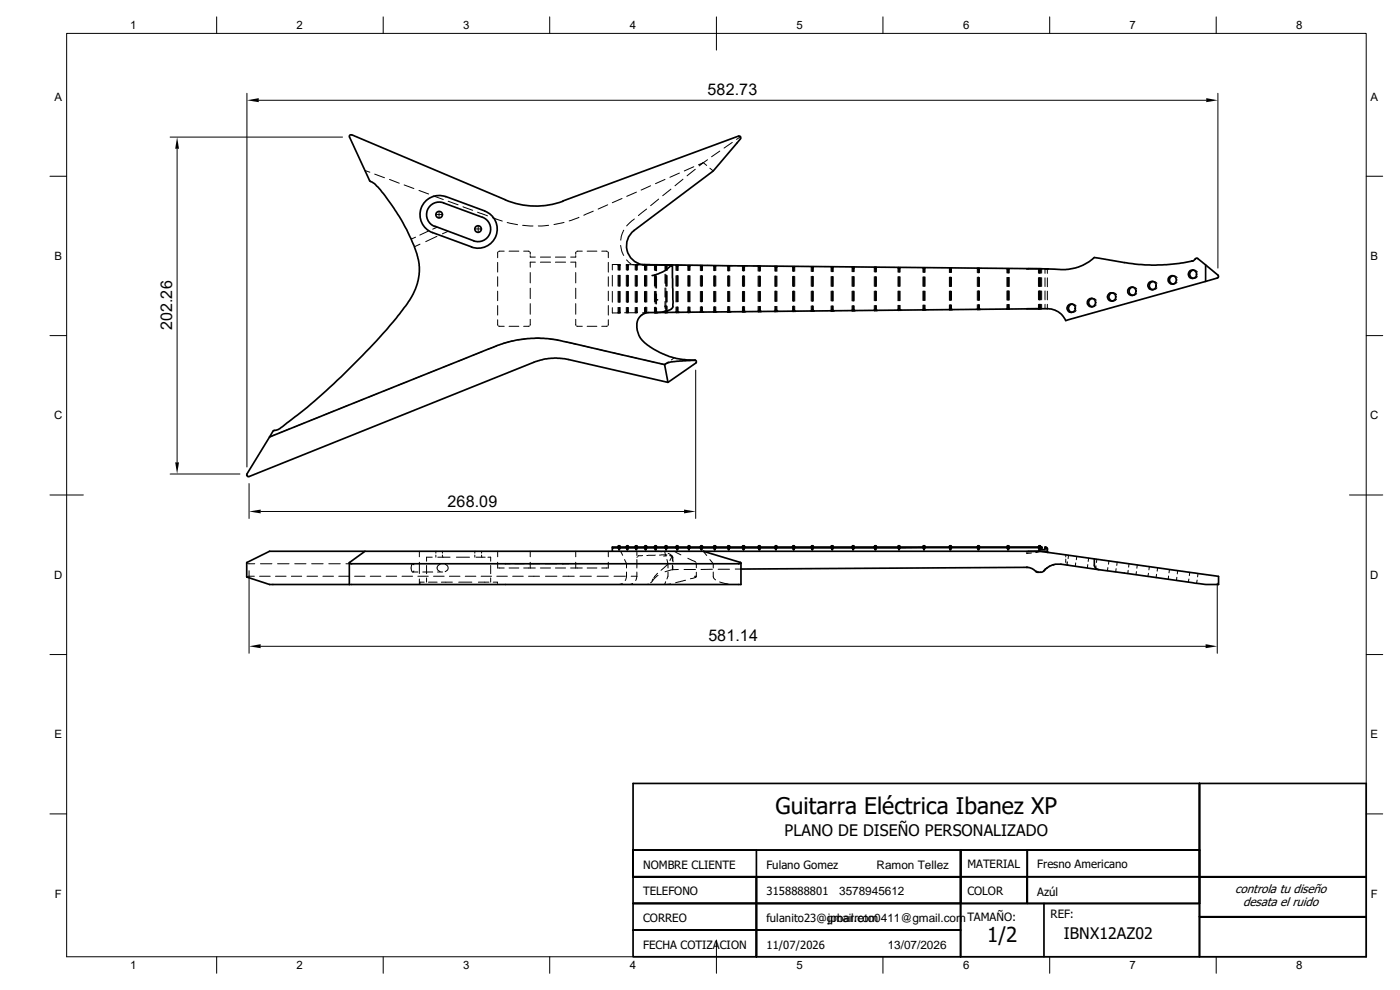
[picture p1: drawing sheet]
<svg xmlns="http://www.w3.org/2000/svg" width="420mm" height="297mm" viewBox="0 0 420 297" stroke-linecap="round" stroke-linejoin="round" font-family="sans-serif">
<g fill="none" stroke="#000" stroke-width=".51">
<path d="M190 255.1h170v-20v28M227 255.1v16v-8M288.3 255.1h-98.3v8v-28h220v52h-50v-16M288.3 255.1h71.7h-51.7v8h-20M288.3 255.1v8M190 271.1h37h-37M190 279.1h37h-37M227 263.1h-37h37M227 263.1h61.3h-98.3v24h37v-8v8h133v-12M227 271.1h61.3h-61.3M227 279.1h61.3h-61.3M227 279.1v-8v8"/>
<path d="M288.3 263.1v-8v15.9M288.3 271.1v-8v16M288.3 271.1h20v-8v8M288.3 271.1v16M288.3 271.1h71.7M308.3 263.1h51.7M313.3 271.1v16M360 271.1v-8v12M360 263.1h50h-50M360 275.1h50h-50M360 263.1v-8v15.9"/>
</g>
<!-- layer: BORDER -->
<g fill="none" stroke="#000" stroke-width=".3">
<path d="M20 10h390v277.1h-390zM65 5.1v4.9M115 5.1v4.9M165 5.1v4.9M215 5.1v9.9M265 5.1v4.9M315 5.1v4.9M365 5.1v4.9M15 52.9h5M410 52.9h5M15 100.7h5M410 100.7h5"/>
<path d="M15 148.5h10M405 148.5h10M15 196.4h5M410 196.4h5M15 244.2h5M410 244.2h5M65 287.1v4.9M115 287.1v4.9M165 287.1v4.9M215 282.1v9.9M265 287.1v4.9M315 287.1v4.9"/>
<path d="M365 287.1v4.9"/>
</g>
<!-- layer: Hidden -->
<g fill="none" stroke="#000" stroke-width=".3">
<path d="M109.5 51.2l1.5 .5M112.5 52.2l2.9 1.1M116.9 53.8l2.9 1.2M121.3 55.5l2.9 1.1M125.7 57.1l3 1.1M130.1 58.8l2.9 1.1M186.7 59.5l-2.9 1.3M191 57.6l-2.9 1.3M195.3 55.7l-2.9 1.3M197.7 59.7l-2.4 2M199.6 53.8l-2.9 1.3M201.4 56.8l-2.5 1.9"/>
<path d="M203.9 51.9l-2.9 1.3M205 53.8l-2.4 1.9M208.2 50l-2.8 1.3M208.7 50.8l-2.5 2M209.6 49.5l1.5-.7-1.2 1M212.3 47.9l-1.2 .9 1 .8M213 50.5l1.1 .8M216 45.3l-2.4 1.7M219.8 42.7l-2.5 1.7M222.2 41l-1.2 .8M124.7 71.2l-1.3 .5M126 73.3l-1.6 .7"/>
<path d="M128.6 69.3l-2.6 1.2M131.1 70.9l-3.3 1.6M131.2 68.2l-1.3 .6M134.5 60.4l3 1.1M134.5 69.4l-1.7 .8M138.9 62l3 1.1M143.3 63.7l3 1.1M147.8 65.3l2.9 1M149.4 78.7v2.9M149.4 75.6v1.7M151.3 75.4h-1.7M152.2 66.8l3.1 .6"/>
<path d="M152.8 75.4h2.9M156.8 67.6l3.2 .2M157.2 75.4h1.7M159.1 75.6v.7M159.1 76.7v.4h1.6M160.7 78.7h-1.6v1.5M162.2 77.1h3M162.2 78.7h3M164.7 67.6l-3.2 .2M166.7 77.1h3M166.7 78.7h3M169.3 66.7l-3.1 .7"/>
<path d="M171.3 78.7h1.5v1.5M172.8 76.7v.4h-1.5M172.8 75.6v.7M173.7 65.2l-2.9 1.1M174.8 75.4h-1.8M176.2 75.4h2.9M178.1 63.4l-2.9 1.2M180.6 75.4h1.7M182.4 61.5l-2.9 1.2M182.5 75.6l.1 1.7M182.6 78.7v2.9M185.5 79.4v1.6"/>
<path d="M185.6 79.7h.4M185.7 79.4l-.2 .2M185.7 79.4v1.6M185.9 79.4v1.6M185.9 79.4l.2 .2M185.9 79.4h-2.1v1.6M186.1 79.4v1.6M186.2 73.6l.3 1.4 .7 1.6M187.2 69.1l-.8 1.9-.1 1.1M188 79.4h.2v1.6v-1.6M188 79.5v.1M188 79.4v1.6"/>
<path d="M188 78l1.5 1.3M188.1 79.7h.1M188.1 79.4h3.7M188.2 79.7h.1M188.3 79.7h.2M188.3 79.7h.1M188.3 79.4v1.6M188.6 79.6v1.4M189.8 79.4h.4M190.4 65.7l-2.3 2.1M190.6 79.6v.1M190.6 79.4v1.6"/>
<path d="M190.8 79.7h.3M190.9 79.4v1.6M190.9 79.4h.1M190.9 79.4h.2M190.9 79.4h.7M191 79.4v1.6M191.1 79.2l.2 .2M191.3 79.6v.1M191.3 79.4v1.6M191.3 79.4h.3M191.5 79.4h.1M191.6 79.4h.6"/>
<path d="M191.7 79.4h.7M192.3 79.4h.7M192.7 79.4h.5M193 79.5h.7v1.6v-1.6h-.3v1.6M193.3 79.5h3.1M193.4 79.6l.1 .1M193.5 79.8h.5M193.8 79.5l.1 1.6M194.1 62.7l-2.5 2M194.1 79.6v.1M194.1 79.5v1.6M196.4 79.5h.3v1.7"/>
<path d="M196.4 79.6l.1 .1M196.4 79.5v1.6M196.5 79.8h.5M196.7 79.5v1.6M197 79.6v.1M198 79.5l3.1 .1M199.6 79.6v.1M199.7 79.9h.4M200 79.6h.1M200 79.6v1.5M200 79.6h.2M200.2 79.6v.1"/>
<path d="M200.2 79.6h.1M200.2 79.6v1.5M202.6 79.6h3.1M202.9 79.7v.1M203 79.9h.5M203.1 79.6v1.5v-1.5h-.2v1.5M203.5 79.7v.1M206.4 79.7l.1 .1M206.6 79.9h.2M206.7 79.6v1.5v-1.5h-.3v1.5M206.8 79.9h.1M207.1 79.7v.1"/>
<path d="M207.3 79.6h3.1v1.6v-1.6h-.2v1.6M210.2 79.7v.2M210.3 79.9l.2 .1M210.6 80h.1M210.6 79.6v1.6M210.6 79.6h.2v1.6M210.7 79.9l-.1 .1M210.8 79.7v.2M212 79.6l3.1 .1M214.2 79.7v.2M214.3 80l.1 .1M214.4 79.7h-.2v1.5"/>
<path d="M214.4 79.7v1.5M214.6 79.7v1.5M214.6 79.7h.2v1.5M214.7 80l-.2 .1M214.8 79.8v.1M216.7 79.7h3.1M218.4 79.8v.1M218.4 79.7h.2M218.4 79.7v1.6M218.6 79.7v1.6M218.8 79.7v1.6M218.8 79.7h.2v1.6"/>
<path d="M219 79.8v.1M221.4 79.7h3.1M222.8 79.9v.1M222.8 79.7v1.6M223.1 79.7v1.6M223.2 79.7v1.6M223.5 79.9v.1M223.5 79.7v1.6M226 79.8h1.6M227.5 79.9l.1 .2M227.8 79.8v1.5v-1.5h-.3v1.5M228.2 79.9v.2"/>
<path d="M232.5 80l.1 .1M232.8 79.9v1.4v-1.4h-.3v1.4M232.9 79.9v1.4M233 79.9h.2v1.5M233.2 80v.1M237.9 80v.1M238.1 79.9h-.2v1.5M238.1 79.9v1.5M243.5 80h.2M243.5 79.9v1.6M243.7 79.9v1.6M243.8 79.9v1.6"/>
<path d="M243.9 80h.2M244.1 79.9v1.6M249.7 80v1.5M249.8 80v1.5M250.1 80v1.5M149.4 95.9v1.7M149.4 83v2.9M149.4 87.4v2.8M149.4 91.7v2.8M149.6 97.8l1.7 .1M152.8 97.9h2.9M158.9 97.8l-1.7 .1"/>
<path d="M159.1 95.8v1.8M159.1 81.8v3.1M159.1 86.5v3.1M159.1 91.1v3.2M172.8 95.8v1.8M172.8 81.8v3.1M172.8 86.5v3.1M172.8 91.1v3.2M173 97.8l1.8 .1M176.2 97.9h2.9M182.3 97.8l-1.7 .1M182.6 95.9l-.1 1.7"/>
<path d="M182.6 83v2.9M182.6 87.4v2.8M182.6 91.7v2.8M183.8 92.3v1.6h1.9M183.8 82.6v3.2M183.8 87.4v3.3M185.5 93.7v.1M185.5 82.6v3.2M185.5 87.4v3.3M185.5 92.3v1.6M185.6 93.6h.4M185.7 82.6v3.2"/>
<path d="M185.7 87.4v3.3M185.7 92.3v1.6M185.9 82.6v3.2M185.9 87.4v3.3M185.9 92.3v1.6M186.1 93.7v.1M186.1 92.3v1.6h-.2M186.1 82.6v3.2M186.1 87.4v3.3M188 82.6v3.2M188 87.4v3.3M188 92.3v1.5"/>
<path d="M188 93.6v.2M188.2 93.5l-.1 .1M188.2 82.6v3.2M188.2 87.4v3.3M188.2 92.3v1.5M188.2 93.5h.1M188.3 93.5h.1M188.3 93.5l.2 .1M188.3 82.6v3.2M188.3 87.4v3.3M188.3 92.3v1.5M188.6 93.6v.2"/>
<path d="M188.6 82.6v3.2M188.6 87.4v3.3M188.6 92.3v1.5M190.6 93.6v.2M190.6 82.7v3.1M190.6 87.4v3.3M190.6 92.3v1.5M190.8 93.5h.3M190.9 82.7v3.1M190.9 87.4v3.3M190.9 92.3v1.5M191 82.7v3.1"/>
<path d="M191 87.4v3.3M191 92.3v1.5M191.3 93.6v.2M191.3 92.3v1.5h-3.8M191.3 82.7v3.1M191.3 87.4v3.3M193.4 82.7v3.1M193.4 87.4v3.2M193.5 93.6l-.1 .1M193.5 93.5h.5M193.7 92.2v1.6h-.3v-1.5M193.7 82.7v3.1"/>
<path d="M193.7 87.4v3.2M193.9 82.7v3.1M193.9 87.4v3.2M193.9 92.2v1.6M194.1 93.6v.1M194.1 92.2v1.6h-.2M194.1 82.7v3.1M194.1 87.4v3.2M194.7 93.8h-1.9M196.4 82.7v3.1M196.4 87.4v3.2M196.4 92.2v1.6"/>
<path d="M196.5 93.6l-.1 .1M196.5 93.5h.5M196.7 82.7v3.7M196.7 87.4v3.8M196.7 92.2v1.6M196.8 81.1v-1.6h.2v1.8M196.8 82.7v3.1M196.8 87.4v3.2M196.8 92.2v1.6M197 93.6v.1M197 83v3.5M197 88.2v3"/>
<path d="M197 92.5v1.3M199.6 93.5v.1M199.6 80.9v-1.3h.2v1.5M199.6 82.3v2.7M199.6 86.4v2.7M199.6 90.5v2M199.6 93.1v.7M199.7 93.5h.4M199.8 82.3v3.5M199.8 86.4v7.4M200 82.7v3.1M200 87.4v3.2"/>
<path d="M200 92.2v1.6M200.2 93.5v.1M200.2 82.7v3.1M200.2 87.4v3.2M200.2 92.2v1.5M202.9 82.7v3.1M202.9 87.4v3.2M202.9 92.1v1.6M202.9 93.5v.1M203 93.4h.5M203.1 82.7v3.1M203.1 87.4v3.1"/>
<path d="M203.1 92.1v1.6M203.3 81.1v-1.5h.2v1.5M203.3 82.7v3.1M203.3 87.4v3.1M203.3 92.1v1.6M203.5 93.5v.1M203.5 82.7v3.1M203.5 87.4v3.1M203.5 92.1v1.6M206.4 82.7v3.1M206.4 87.4v3.1M206.4 92.1v1.6"/>
<path d="M206.5 93.5l-.1 .1M206.7 82.7v3.1M206.7 87.4v3.1M206.7 92.1v1.5M206.8 93.3l-.2 .1M206.8 93.3h.1M206.8 93.3l.1 .1M206.8 81.1l.1-1.5h.2v1.5M206.8 82.7v3.1M206.8 87.4v3.1M206.8 92.1v1.5M207.1 93.5v.1"/>
<path d="M207.1 82.7v3.1M207.1 87.4v3.1M207.1 92.1v1.5M210.2 82.7v3.1M210.2 87.4v3.1M210.2 92.1v1.5M210.2 93.5v.1M210.4 82.7v3.1M210.4 87.4v3.1M210.4 92.1v1.5M210.5 93.3h-.2M210.6 93.3h.1"/>
<path d="M210.6 82.7v3.1M210.6 87.4v3.1M210.6 92.1v1.5M210.8 93.4v.1M210.8 82.7v3.1M210.8 87.4v3.1M210.8 92.1v1.5M214.2 93.4v.1M214.2 82.8v3M214.2 87.4v3.1M214.2 92.1v1.5M214.3 93.3h.1"/>
<path d="M214.4 80.1h.1M214.4 93.3h.1M214.4 82.8v3M214.4 87.4v3.1M214.4 92.1v1.5M214.5 93.3h.2M214.6 82.8v3M214.6 87.4v3.1M214.6 92.1v1.5M214.8 93.4v.1M214.8 82.8v3M214.8 87.4v3.1"/>
<path d="M214.8 92.1v1.5M218.4 93.3v.2M218.4 82.8v3M218.4 87.4v3.1M218.4 92v1.6M218.5 80.1h.4M218.5 93.3h.4M218.6 82.8v3M218.6 87.4v3.1M218.6 92v1.6M218.8 82.8v3M218.8 87.4v3.1"/>
<path d="M218.8 92v1.6M219 93.3v.2M219 82.8v3M219 87.4v3.1M219 92v1.6M222.8 93.3v.1M222.8 82.8v3.1M222.8 87.4v3.1M222.8 92v1.5M222.9 80.1h.2M223.1 82.8v3.1M223.1 87.4v3.1"/>
<path d="M223.1 92v1.5M223.1 93.1l-.2 .1M223.2 80.1h.1M223.2 93.1h.1M223.2 93.1l.1 .1M223.2 82.8v3.1M223.2 87.4v3.1M223.2 92v1.5M223.5 93.3v.1M223.5 82.8v3.1M223.5 87.4v3.1M223.5 92v1.5"/>
<path d="M227.5 82.9v3M227.5 87.4v3M227.5 91.9v1.6M227.6 93.3l-.1 .1M227.6 80.1h.5M227.6 93.1h.5M227.8 82.9v3M227.8 87.4v3M227.8 91.9v1.6M228 81.3v-1.5h.2v1.5M228 82.9v3M228 87.4v3"/>
<path d="M228 91.9v1.6M228.2 93.3v.1M228.2 82.9v3M228.2 87.4v3M228.2 91.9v1.6M232.5 82.9v3M232.5 87.4v3M232.5 91.9v1.5M232.6 93.2l-.1 .1M232.7 80.2h.2M232.7 93.1h.2M232.8 82.9v3"/>
<path d="M232.8 87.4v3M232.8 91.9v1.5M232.9 80.2h.1M232.9 93.1h.1M232.9 82.9v3M232.9 87.4v3M232.9 91.9v1.5M233 80.2h-.1M233.2 93.2v.1M233.2 82.9v3M233.2 87.4v3M233.2 91.9v1.5"/>
<path d="M237.9 93.1v.2M237.9 82.9v3M237.9 87.4v2.9M237.9 91.9v1.5M238 80.2l.1 .1M238 93h.1M238.1 80.3h.1M238.1 93h.1M238.1 82.9v3M238.1 87.4v2.9M238.1 91.9v1.5M238.2 80.3h.1"/>
<path d="M238.2 93h.1M238.3 93h.1M238.3 81.4v-1.5h.2v1.5M238.3 82.9v3M238.3 87.4v2.9M238.3 91.9v1.5M238.4 80.2l-.1 .1M238.4 93.1l.1 .2M238.5 80.1l-.1 .1M238.5 82.9v3M238.5 87.4v2.9M238.5 91.9v1.5"/>
<path d="M243.5 80.1v.1M243.5 82.9v3M243.5 87.4v2.9M243.5 91.8v1.5M243.5 93.1v.1M243.6 80.3l.2 .1M243.6 92.9h.2M243.7 82.9v3M243.7 87.4v2.9M243.7 91.8v1.5M243.8 80.4h.1M243.8 92.9h.1"/>
<path d="M243.8 92.9h.2M243.8 82.9v3M243.8 87.4v2.9M243.8 91.8v1.5M244 80.3l-.2 .1M244.1 80.1v.1M244.1 93.1v.1M244.1 82.9v3M244.1 87.4v2.9M244.1 91.8v1.5M249.4 80.1v.1M249.4 93v.1"/>
<path d="M249.4 83v2.9M249.4 87.4v2.9M249.4 91.8v1.5M249.6 80.4h.3M249.6 92.9h.3M249.6 80.1l-.2-.1v1.5M249.7 83v2.9M249.7 87.4v2.9M249.7 91.8v1.5M249.8 83v2.9M249.8 87.4v2.9M249.8 91.8v1.5"/>
<path d="M249.9 80.1h.2M250.1 80.1v.2M250.1 93v.1M250.1 83v2.9M250.1 87.4v2.9M250.1 91.8v1.5M255.7 80.2l.1 .1M255.7 83v2.9M255.7 87.4v2.9M255.7 91.7v1.5M255.8 92.9l-.1 .2M255.8 80.4l.2 .1"/>
<path d="M255.8 92.8h.2M256 80.1v1.4M256 83v2.9M256 87.4v2.9M256 91.7v1.5M256 80.1h-.3v1.4M256 80.5h.1M256 92.8h.1M256.1 80.5h.1M256.1 92.8h.1M256.1 80.1v1.4M256.1 83v2.9"/>
<path d="M256.1 87.4v2.9M256.1 91.7v1.5M256.2 80.1h.1M256.2 80.4l-.1 .1M256.3 80.2v.2M256.3 92.9v.2M256.3 80.1v1.4M256.3 83v2.9M256.3 87.4v2.9M256.3 91.7v1.5M262.4 80.3v.1M262.4 80.2h.2"/>
<path d="M262.4 80.1v1.5M262.4 83v2.9M262.4 87.4v2.8M262.4 91.7v1.4M262.4 92.9v.1M262.5 80.5h.5M262.5 92.8h.5M262.6 80.1v1.5M262.6 83v2.9M262.6 87.4v2.8M262.6 91.7v1.4M262.8 80.1v1.5"/>
<path d="M262.8 83v2.9M262.8 87.4v2.8M262.8 91.7v1.4M262.8 80.2h.2M263 80.3v.1M263 92.9v.1M263 80.1v1.5M263 83v2.9M263 87.4v2.8M263 91.7v1.4M269.5 80.4v.1M269.5 92.8v.1"/>
<path d="M269.5 80.2h.2M269.5 80.2v1.4M269.5 83v2.9M269.5 87.4v2.8M269.5 91.6v1.5M269.6 80.6h.1M269.7 80.6h.1M269.7 92.6h.1M269.7 92.6l-.1 .1M269.7 80.2v1.4M269.7 83v2.9M269.7 87.4v2.8"/>
<path d="M269.7 91.6v1.5M269.8 92.6l.2 .1M269.9 81.6v-1.4h.2v1.4M269.9 83v2.9M269.9 87.4v2.8M269.9 91.6v1.5M270 80.6h-.2M270.1 92.8v.1M270.1 80.4v.1M270.1 83v2.9M270.1 87.4v2.8M270.1 91.6v1.5"/>
<path d="M277 80.4v.2M277 92.7v.1M277 83.1v2.8M277 87.4v2.8M277 91.6v1.4M277.1 80.7h.1M277.2 80.3h-.2v1.4M277.2 80.7h.1M277.2 92.6h.1M277.2 92.6h-.1M277.2 80.3v1.4M277.2 83.1v2.8"/>
<path d="M277.2 87.4v2.8M277.2 91.6v1.3M277.3 80.7h.2M277.3 92.6l.3 .2M277.4 80.3v1.4M277.4 83.1v2.8M277.4 87.4v2.8M277.4 91.6v1.3M277.4 80.3h.2v1.4M277.6 80.4v.2M277.6 83.1v2.8M277.6 87.4v2.8"/>
<path d="M277.6 91.6v1.3M284.9 80.5v.1M284.9 92.6v.2M284.9 81.8v-1.4h.2v1.4M284.9 83.2v2.8M284.9 87.4v2.7M284.9 91.5v1.4M285 80.8h.2M285.1 83.2v2.8M285.1 87.4v2.7M285.1 91.5v1.4M285.3 81.8v-1.4h.3v1.4"/>
<path d="M285.3 83.2v2.8M285.3 87.4v2.7M285.3 91.5v1.4M285.4 80.8h-.2M285.4 92.5l-.4 .1M285.5 92.6l.1 .2M285.6 80.5l-.1 .1M285.6 83.2v2.8M285.6 87.4v2.7M285.6 91.5v1.4M293.3 80.6l.1 .2M293.3 81.8v-1.4h.3v1.4"/>
<path d="M293.3 83.2v2.8M293.3 87.3v2.8M293.3 91.4v1.4M293.4 92.6l-.1 .1M293.4 80.8h.5M293.4 92.4h.5M293.6 83.2v2.8M293.6 87.3v2.8M293.6 91.4v1.4M293.8 81.8v-1.4h.1v1.4M293.8 83.2v2.8M293.8 87.3v2.8"/>
<path d="M293.8 91.4v1.4M293.9 80.6v.2M293.9 92.6v.1M293.9 83.2v2.8M293.9 87.3v2.8M293.9 91.4v1.4M302.2 80.7l.1 .1M302.2 81.9v-1.3h.3v1.3M302.2 83.2v2.8M302.2 87.3v2.7M302.2 91.4v1.4M302.3 92.4l-.1 .2"/>
<path d="M302.3 80.9h.5M302.3 92.4h.5M302.5 83.2v2.8M302.5 87.3v2.7M302.5 91.4v1.4M302.6 81.9v-1.3h.3v1.3M302.6 83.2v2.8M302.6 87.3v2.7M302.6 91.4v1.4M302.8 92.4l.1 .2M302.9 80.7l-.1 .1M302.9 83.2v2.8"/>
<path d="M302.9 87.3v2.7M302.9 91.4v1.3M311.7 80.8v.1M311.7 83.3v2.7M311.7 87.3v2.7M311.7 91.3v1.3M311.7 92.4v.1M311.8 81h.4M311.8 92.3h.4M311.9 80.6v1.4M311.9 83.3v2.7M311.9 87.3v2.7"/>
<path d="M311.9 91.3v1.3M312.1 80.6v1.4M312.1 83.3v2.7M312.1 87.3v2.7M312.1 91.3v1.3M312.3 80.8v.1M312.3 92.4v.1M312.3 80.6v1.4M312.3 83.3v2.7M312.3 87.3v2.7M312.3 91.3v1.3M312.6 80.6v1.4"/>
<path d="M312.6 83.3v2.7M312.6 87.3v2.7M312.6 91.3v1.3M312.8 80.6h-1.1v1.4M313.6 80.7h.7v1.3M313.6 80.7v1.3M313.6 83.4v2.6M313.6 87.3v2.7M313.6 91.3v1.3M314.3 83.4v2.6M314.3 87.4v2.6M314.3 91.3v1.3"/>
<path d="M321.5 91.2h.1M321.5 93.7h.1M321.9 91.2h-.2l.6 .1 .7 .5M323 93.1l-.7 .5-.6 .1h.2M327.5 89.5h.2M327.5 92.1h.2M327.8 89.6h.6l.6 .5M327.9 89.5h.1M327.9 92.1h.1M329 91.5l-.6 .5h-.6M333.6 87.8h.2M333.6 90.3h.2"/>
<path d="M333.8 87.9h.8l.5 .5M333.9 87.8h.1M333.9 90.3h.1M335.1 89.8l-.6 .5h-.7M339.7 86.2h.1M339.7 88.6h.1M339.9 86.2h.5l.7 .5M340 86.2h.1M340 88.6h.1M341.1 88.1l-.7 .5h-.5M345.8 84.4h.1M345.8 86.9h.1"/>
<path d="M345.9 84.4l.7 .1 .6 .5M346 84.4h.1M346 86.9h.1M347.2 86.3l-.6 .6h-.7M351.8 82.7h.2M351.8 85.3h.2M352 82.7l.6 .1 .7 .5M352.1 82.7h.1M352.1 85.3h.1M353.3 84.7l-.6 .4-.7 .1M357.9 81h.1M357.9 83.6h.1"/>
<path d="M358.1 81.1h.6l.6 .5M358.1 81h.2M358.1 83.6h.2M359.3 83l-.6 .5h-.6M109.2 119.7l-3 1.3M113.6 118l-3 1.2M118 116.2l-2.9 1.2M122.5 114.4l-2.9 1.2M127 112.6l-3 1.2M131.4 110.8l-2.9 1.2M135.9 109l-3 1.2M140.4 107.2l-3 1.2"/>
<path d="M144.8 105.5l-2.9 1.1M149.3 103.7l-3 1.1M153.9 102.3l-3.1 .8M158.6 101.6l-3.2 .4M160.3 101.5l3.1 .1M165 101.7l3.2 .5M169.8 102.5l3.1 .8M174.4 103.6l3.2 .8M179.1 104.7l3.1 .8M183.8 105.8l3.1 .7M188.5 106.9l3.1 .7M193.2 107.9l3.1 .8"/>
<path d="M197.9 109l1.6 .4M200.6 108.6l-.9 .6M202.3 107.4l-.8 .6M82.4 130.5l-1.5 .6M86.8 128.7l-3 1.2M91.2 126.9l-2.9 1.2M95.8 125.1l-3 1.2M100.2 123.3l-3 1.2M104.6 121.5l-2.9 1.2M74 168.8l.2 .2M74.2 173l-.2 .1M74.5 169.1h2"/>
<path d="M74.5 172.9h1.8M77.9 172.9h3.2M78.2 169.1h3.4M82.7 172.9h3.2M83.3 169.1h3.4M87.4 172.9h3.2M88.5 169.1h3.3M92.1 172.9h3.2M93.5 169.1h3.5M96.9 172.9h3.2M98.7 169.1h3.4M101.7 172.9h3.1"/>
<path d="M103.8 169.1h1.7M106.4 172.9h3.1M111.1 172.9h3.2M115.9 172.9h3.2M120.6 172.9h3.2M123.9 171.6h1.5M124.2 169.5a.38 .38 0 0 0-.5-.3 .38 .38 0 0 0-.2 .5l-.1 .7a.79 .79 0 0 0 .7 1.2l.1-.3M125.4 172.9h3.1M125.9 165.4v1.7M125.9 168.7v3.4M125.9 173.7v1.7M126 175.1v.3"/>
<path d="M126.9 171.6h3M127.3 174.7h-1.3v.2M128 169.7v2.4M128 173.4v1.3M128.6 174.7h2.6M129.7 167.2h-1.7v1.2M130.1 172.9h3.2M130.8 165.4v.6M130.8 166.5v.7M131.3 171.6h1.5M131.4 167.2h3.7M132.1 169.3a1.14 1.14 0 0 0-.9 1.1 1.14 1.14 0 0 0 .9 1.1"/>
<path d="M132.5 174.7h3.3M132.8 165.4v.6M132.8 166.5v.7M133.6 169.3a1.14 1.14 0 0 1 .9 1.1 1.14 1.14 0 0 1-.9 1.1M134.9 172.9h3.1M137 167.2h3.9M137.7 174.7h3.9M139.6 172.9h3.2M142.5 165.4v.6M142.5 166.5v.7M142.9 167.2h2.7M143.6 174.7h3.1"/>
<path d="M144.4 172.9h3.1M144.5 165.4v.6M144.5 166.5v.7M146.4 167.2h.9v1.2M147.3 169.7v2.4M147.3 173.4v1.3M148 174.7h1.3v.2M149.1 172.9h3.2M149.3 175.1v.3M149.4 165.4v1.7M149.4 168.7v1.7h.1M149.7 170.4h1.6"/>
<path d="M151.6 169.1h1.4M152.8 170.4h2.9M153.9 172.9h3.1M154.5 169.1h2.9M157.2 170.4h1.6M158.6 172.9h3.3M158.7 169.1h3.2M158.9 170.4h1.8M159.1 165.4v1.7M159.1 168.7v1.7M162.2 170.4h3M163.7 172.9h3.4"/>
<path d="M163.7 169.1h3.4M166.7 170.4h3M168.9 172.9h3.4M168.9 169.1h1.7M171.3 170.4h1.7M172.8 165.4v1.7M172.8 168.7v1.7M173.1 170.4h1.7M174.1 172.9h3.4M176.2 170.4h2.9M179.2 172.9h3.4M180.6 170.4h1.6"/>
<path d="M182.6 165.4v1.7M182.6 168.7v1.7h-.2M184.3 172.9h3.4M185.5 164.3h.2M185.6 164h.4M185.9 164.1v.2l-.2-.2-.2 .2M185.9 164.3h.2M186.1 164.1v.2M186.2 165.4l.7 1.2M186.8 175.1l-1.3 .3M187.5 167.9l.5 1.2v1.3M188 164.1v.2"/>
<path d="M188 171.6v1.5l-.4 1.1M188.1 164h.1M188.2 164.1v.2h-.2M188.2 164h.1M188.3 164.3h.1M188.3 164h.1M188.3 164h.2M188.4 164.3h.2M188.6 164.3l-.3-.2v.2M189.4 172.9h1.7M189.9 175.1l-1.3 .3M190.6 164.3h.2"/>
<path d="M190.7 164.1l-.1 .2M190.8 164h.3M190.8 164.1l.1 .2 .1-.2 .3 .2M191.1 164.3h.2M191.1 172.9l-.3 1.3M191.1 165.4v1.3M191.1 167.9v2.5M191.1 171.6v1.3M191.3 167.1l-.2 .1M192.8 166.7h-1.2l-.1 .2M193.4 164.1h.3v.2M193.4 164.3h.7"/>
<path d="M193.5 164.1l-.1 .2M193.5 164h.5M194.1 164.1v.2M194.1 164.1h-.2v.2M194.6 175.2l-.9 .2M195.8 174.3h.1M195.8 174.3l-.5 .6M196 173.7l-.3 .5M196.4 164.1h.3v.2M196.4 164.3h.6M196.5 164.1l-.1 .2M196.5 165.4l2.1 .1"/>
<path d="M196.5 164h.5M196.7 166.5l-2.6 .2M197 164.3l-.2-.2v.2M197.4 172l-1.2 1.3M197.5 172.6l-1.7 1.7M199.5 165.4l.3 1.3M199.6 164.3l.2-.2v.2M199.6 164.3h.2M199.7 164h.4M199.8 174.5l-.3 .9M200 164.1l-.2 .2M200 164.3h.2"/>
<path d="M200.1 166.7l-.9 .2M200.2 166.5h-2.3M200.2 164.1v.2M200.2 167.9l.3 1.2v1.3M200.3 169.3l-1.9 1.8M200.5 171.6v1.3l-.3 .8M200.5 166a1.89 1.89 0 0 1 1.5 2.3v.3M201 166.7l.8 .4M201 166.6l.6 .2 .2 .3M201.2 175.2l-1.5 .2M201.8 167.1v1.2M201.8 169.5l.1 1.4v-1.1"/>
<path d="M201.8 167.1l-.8 1.1M202.3 165.4l2 1.1M202.9 164.1h.2v.2M202.9 164.3h.6M202.9 164.1v.2M203 164h.5M203.5 164.3l-.2-.2v.2M203.6 170.9l-2.2 .1-1.8 .6M205.3 170.9h3.4M205.7 174.1l-2.9 .8M206.4 167.5l2.4 1.1M206.4 164.1v.2"/>
<path d="M206.4 164.3h.4M206.6 164h.2M206.6 164.1l.1 .2M206.8 164.3h.1M206.8 164h.1M206.9 164.3h.2M207.1 164.3l-.3-.2v.2M208.6 173.2l.1 .1M208.6 172.9v.1M208.7 172.9l.3 .1M208.8 169.1l.2-.1v1.4M208.9 173.2l-1.7 .5"/>
<path d="M209 171.7v1.3M210.2 164.1v.2M210.2 164.3h.3M210.3 164h.2M210.4 164.1v.2M210.6 164.3h.1M210.6 164h.1M210.6 164.3h.2M210.8 164.3l-.2-.2v.2M211.1 165.4l1 1.3M213 167.9l1.1 1.2v1.3M213.8 170.8l-3.4 .1"/>
<path d="M214.1 171.6v1.7l.7 .7M214.2 164.3l.2-.2v.2M214.2 164.3h.2M214.4 164.3h.1M214.4 163.9h.1M214.4 163.9l-.1 .1M214.5 163.9l.2 .1M214.5 164.3h.3M214.6 164.1v.2M214.8 164.1v.2M215.5 170.8h3.4M216 174.6l2.6 .6"/>
<path d="M218.4 164.1v.2M218.4 164.3h.2M218.4 164.1h.1M218.5 164h.4M218.6 164.1v.2l.2-.2 .2 .2M218.8 164.3h.2M219.9 175.4h1.3M220.7 170.7h1.7M221.7 169.1h.2M222.4 169l-.3 .1M222.8 164.3h.3M222.9 164.1l-.1 .2"/>
<path d="M223 164.1l.1 .2M223.1 163.9l-.2 .1M223.2 164.3h.1M223.2 163.9h.1M223.2 163.9l.1 .1M223.3 164.3h.2M223.5 164.3l-.3-.2v.2M227.5 164.1h.3v.2M227.5 164.3h.7M227.6 164.1l-.1 .2M227.6 164h.5M228.2 164.1v.2"/>
<path d="M228.2 164.1h-.2v.2M232.5 164.3h.4M232.6 164.1h.1M232.7 164.1l.1 .2M232.9 163.9l-.2 .1M232.9 164.3h.1M232.9 163.9h.1M232.9 163.9l.1 .1M233 164.3h.2M233.2 164.1l-.3 .2M237.9 164.1l.2 .2M237.9 164.3h.2"/>
<path d="M238.1 164.3h.1M238.1 163.9h.1M238.1 163.9l-.1 .1M238.2 163.9h.1M238.3 163.9l.1 .1M238.3 164.1v.2h.2M238.4 164.1h.1M243.5 164.3h.3M243.5 164.1h.1M243.6 164.1l.1 .2M243.8 163.9l-.2 .1M243.8 164.3h.1"/>
<path d="M243.8 163.9h.1M243.8 163.9l.2 .1M243.9 164.3h.2M244.1 164.1l-.3 .2M249.4 164.1h.1M249.4 164.3h.2M249.6 164h.3M249.6 164.1l.2 .2M249.8 164.1v.2M249.8 164.1h.1M249.9 164.3h.2M250.1 164.1h-.1"/>
<path d="M255.8 164.1h.1M255.9 164.1l.1 .2h-.3M256 163.9l-.2 .1M256 163.9h.1M256.1 164.3h.1M256.1 163.9h.1M256.1 163.9l.1 .1M256.2 164.3h.1M256.3 164.1l-.2 .2M262.4 164.3h.6M262.4 164.1l.2 .2M262.5 164h.5"/>
<path d="M263 164.1l-.2 .2M269.5 164.1l.2 .2M269.5 164.3h.2M269.6 163.9h.1M269.7 164.3h.1M269.7 163.9h.1M269.8 163.9h.2M269.8 164.3h.3M269.9 164.1v.2M270.1 164.1v.1M270.1 164.1h.1M277 164.1l.2 .2"/>
<path d="M277 164.3h.2M277.1 163.9h.1M277.2 164.3h.1M277.2 163.9h.1M277.3 163.9h.2M277.3 164.3h.3M277.4 164.1v.2M277.6 164.1h.1M284.9 164.1l.2 .2M284.9 164.3h.7M285 163.9h.4M285.5 164.1l-.2 .2"/>
<path d="M293.3 164.3h.6M293.4 164.1l.2 .2M293.4 163.9h.5M293.9 164.1l-.1 .2M302.2 164.3h.7M302.3 164.1l.2 .2M302.3 163.9h.5M302.8 164.1l-.2 .2M308.2 166l-.1 .1M309.6 165.9l-1.4 .1M311.7 164.3h.2M311.7 164.1l.2 .2"/>
<path d="M311.8 163.9h.4M311.9 164.3h.1M312 165.4l-1.2 .4M312.1 164.3h.1M312.1 164.3h.2M312.3 164.1l-.2 .2M312.4 171.7h.1M312.4 164.3h.2M313.4 171.1v.1M313.6 171l-.1 .1M313.6 164.3l.5 .1M314.3 164.6v.2"/>
<path d="M314.5 170.2l-.3 .2M315 169.9l-.3 .1M316.2 169.4l-.1 .1M316.2 169.4h.1M319.8 167.8l.2 1.2M319.8 166.5v.6M320.4 169.4l.5 .3M320.4 168.6l-.2 .9M320.7 166.6l-.2 1M322.8 168.9l-.1 1M323.2 167l-.2 .9M326.5 169.4l-.2 1"/>
<path d="M326.7 167.5l-.1 1M328.9 169.8l-.1 .9M329.2 167.8l-.1 1M332.5 170.3l-.1 .9M332.8 168.3l-.1 1M335 170.6l-.2 1M335.3 168.6l-.1 1.1M338.6 171.1l-.1 1M338.8 169.1l-.1 1.1M341.1 171.5l-.2 1M341.3 169.5l-.1 1M344.7 172l-.2 1"/>
<path d="M344.9 170l-.1 1M347.1 172.3l-.1 1M347.4 170.4l-.1 1M350.7 172.8l-.1 1M351 170.9l-.2 1M353.2 173.2l-.1 1M353.4 171.2l-.1 1M356.8 173.7l-.2 1M357.1 171.8l-.2 .9M359.3 174l-.2 1M359.5 172.1l-.1 1"/>
</g>
<!-- layer: Visible -->
<g fill="none" stroke="#000" stroke-width=".51">
<path d="M105.5 40.5l-.5 .1-.1 .5 6 13.1M105.5 40.4l46.2 19.6a23.5 23.5 0 0 0 17.3 .4M110.9 54.2l.3 .2M111.3 54.5a8.8 8.8 0 0 1 3.8 3.6 54.6 54.6 0 0 1 10.6 20.4 17.3 17.3 0 0 1-4.4 13.8 194.4 194.4 0 0 1-25.7 26.9l-3.4 3-7.2 5.6a6.6 6.6 0 0 1-3.1 1.6M133.8 59a5.7 5.7 0 0 0-7.4 3.4 5.7 5.7 0 0 0 3.4 7.4l11.7 4.3M133.8 59l11.7 4.3a5.7 5.7 0 0 1 3.4 7.4 5.7 5.7 0 0 1-7.4 3.4M222.2 41.6v-.6l-.5-.2-52.8 19.5M222.2 41.6l-8.1 9.7-23.8 17.8M130.5 67.9l11.7 4.4a3.8 3.8 0 0 0 4.8-2.3 3.8 3.8 0 0 0-2.2-4.8l-11.7-4.3a3.8 3.8 0 0 0-4.8 2.2 3.8 3.8 0 0 0 2.2 4.9M190.3 69.1a5.7 5.7 0 0 0-2 6.5 5.7 5.7 0 0 0 5.6 3.9M193 79.4l119 1.2 7.2 .3a14 14 0 0 0 9.2-3.6l9.7 1.6a51.1 51.1 0 0 0 20.2-.7l.6-.7h.5l6.1 5a.5 .5 0 0 1 .2 .5 .5 .5 0 0 1-.4 .4l-45.5 12.8-.1-.2a5.8 5.8 0 0 0-5.4-3.4h-2.6M193.2 79.4l8.6 .2-2.6-.1"/>
<path d="M361.8 79.5v4.9M192.8 94.4a5 5 0 0 0-.9 6.5 17.3 17.3 0 0 0 9.2 6.1 29.5 29.5 0 0 0 7.8 1.2l.1 .6-.2 .2-8.3 5.7M195.7 82.7l1.8-.5a10.6 10.6 0 0 0 4-2.5l.3-.1 .1 10.4a3.2 3.2 0 0 1-.3 2.6l-2.2 .9-2.9 .3M196.4 93.8h.6M200.2 93.7l-.6 .1M202.9 93.7h.6M207.1 93.6l-.7 .1M210.2 93.6h.6M214.2 93.6h.6M218.4 93.6h.6M222.8 93.5h.7M227.5 93.5h.7"/>
<path d="M232.5 93.4h.7M237.9 93.4h.6M243.5 93.3h.6M249.4 93.3h.7M255.7 93.2h.6M262.4 93.1h.6M269.5 93.1h.6M277.6 92.9l-.6 .1M284.9 92.9h.7M293.3 92.8h.6M302.9 92.7l-.7 .1M308.1 92.6h3.9l-117.5 1.2-1.7 .6"/>
<path d="M312.3 80.6l-4.2 .1M321.7 91.2a1.26 1.26 0 0 0-1 1.3 1.26 1.26 0 0 0 1 1.2M327.8 89.6a1.21 1.21 0 0 0-1.1 1.2 1.21 1.21 0 0 0 1.1 1.2M333.8 87.9a1.26 1.26 0 0 0-1 1.2 1.26 1.26 0 0 0 1 1.2M339.9 86.2a1.25 1.25 0 0 0-1.1 1.2 1.25 1.25 0 0 0 1.1 1.2M345.9 84.4a1.26 1.26 0 0 0-1 1.3 1.26 1.26 0 0 0 1 1.2M352 82.7a1.25 1.25 0 0 0-1 1.3 1.25 1.25 0 0 0 1 1.2M358.1 81.1a1.22 1.22 0 0 0-1 1.2 1.22 1.22 0 0 0 1 1.2M199.5 109.4l1 5.3-29.9-6.8-4.2-.5a17.1 17.1 0 0 0-6.2 1.3l-85.5 34.3a.55 .55 0 0 1-.5-.2 .55 .55 0 0 1-.1-.6l6.8-11.1M199.5 109.4l-31.5-7.2a33.4 33.4 0 0 0-20 2l-67.1 26.9M208.7 108.1l-6.1 .3a6.1 6.1 0 0 0-3.1 1M81.9 129.4l-1 1.7"/>
<path d="M104.8 168.8v6.6M109.5 165.4l-4.7 3.5 .5 .2h116.5l.4-.3M185.5 164.3h.6h-.2v.6l-.2-.6zM185.5 164.3l.1-.3h.4l.1 .3M185.5 164.1h-1.7v.3M185.7 163.8l-.2 .5M185.7 163.8h.2M185.9 163.8l.2 .5M186.1 164.1h1.9M188 164.3h.6h-.3v.6l-.1-.6zM188 164.3l.1-.3 .5 .1v.2M188 164v.3"/>
<path d="M188.3 163.8l-.3 .2M188.4 163.8l.2 .5M188.6 164.1h2M190.6 164.3l.2-.3h.3l.2 .3M190.7 163.8h.5l.1 .5h-.7zM190.9 164.3v.6l.1-.6M191.3 164.1h2.1M193.4 164.3h.7h-.2v.6h-.2v-.6zM193.4 164.3l.2-.3 .5 .3M193.4 164v.3M193.7 163.8h.2M193.7 163.8l-.2 .2"/>
<path d="M193.8 163.8l.3 .2M194.1 164.1h2.3M194.1 164v.3M196.4 164.3h.6h-.2v.6h-.1v-.6zM196.4 164.3l.1-.3 .5 .1v.2M196.4 164v.3M196.7 163.8h.1M196.7 163.8l-.2 .2M196.8 163.8l.2 .5M197 164.1h2.6M199.6 164.3h.6h-.2v.6l-.2-.6zM199.6 164.3l.1-.3h.4l.1 .3"/>
<path d="M200 163.8h-.4v.5M200 163.8l.2 .5M200.2 164.1h2.7M202.9 164.3h.6h-.2v.6h-.2v-.6zM202.9 164.3l.1-.3 .5 .1v.2M202.9 164v.3M203.1 163.8h.4v.5M203.2 163.8l-.3 .2M203.5 164.1h2.9M206.4 164.3h.7h-.3v.6l-.1-.6zM206.4 164.3a.32 .32 0 0 1 .4-.3 .32 .32 0 0 1 .3 .3M206.4 164v.3"/>
<path d="M206.5 164l.5-.2 .1 .5M207.1 164.1h3.1M210.2 164.3h.6h-.2v.6l-.2-.6zM210.2 164.3a.32 .32 0 0 1 .3-.4 .32 .32 0 0 1 .3 .4M210.2 164v.3M210.6 163.8l-.4 .2M210.6 163.8l.2 .5M210.8 164.1h3.4M211.1 165.4h-130.2l-6.9 3.4 .1 4.4 6.8 2.2h23.9M211.1 165.4l11.1 3.4M214.2 164.3h.6h-.2v.6l-.2-.6zM214.2 164.3a.32 .32 0 0 1 .3-.4 .32 .32 0 0 1 .3 .4"/>
<path d="M214.2 164.3l.1-.5h.3l.2 .5M214.8 164.1h3.6M218.4 164.3h.6h-.2v.6l-.2-.6zM218.4 164.3a.32 .32 0 0 1 .3-.4 .32 .32 0 0 1 .3 .4M218.4 164.3v-.5h.4l.2 .5M219 164.1h3.8M222.2 168.8l.2 6.6h-117.6M222.8 164.3h.7h-.3v.6l-.1-.6zM222.8 164.3a.32 .32 0 0 1 .3-.4 .32 .32 0 0 1 .4 .4M222.8 164.3l.1-.5h.3l.3 .5M223.5 164.1h4M227.5 164.3h.7h-.2v.6h-.2v-.6z"/>
<path d="M227.5 164.3l.2-.4h.3l.2 .4M227.5 164v.3M227.6 164l.4-.2 .2 .2M228.2 164.1l4.3 .1 .5-.3 .2 .3h4.7l.4-.3 .2 .3h5l.5-.3 .1 .3h5.3a.32 .32 0 0 1 .3-.3 .32 .32 0 0 1 .4 .3h5.6l.1-.3h.4l.1 .3h6.1l.1-.3 .5 .2 6.5 .1 .1-.3 .5 .2 6.9 .1 .1-.3 .5 .2 7.3 .1v-.2l.5-.1 .2 .2 7.7 .1 .1-.3h.4l.1 .2 8.3 .1 .1-.3h.5l.1 .3 8.8-.1 .2-.2h.3l.1 .3 .3-.1M228.2 164v.3M232.5 164.3h.7h-.3v.6l-.1-.6zM232.5 164v.3M232.9 163.8l-.3 .2M232.9 163.8l.3 .5M237.9 164.3h.6h-.2v.6l-.2-.6zM238.1 163.8l-.2 .5M238.1 163.8l.3 .2"/>
<path d="M238.5 164v.3M243.5 164.3h.6h-.3v.6l-.1-.6zM243.5 164v.3M243.7 163.8h.3l.1 .5M243.7 163.8l-.2 .2M249.4 164.3h.7h-.3v.6l-.1-.6zM249.7 163.8l-.3 .5M249.7 163.8h.3l.1 .5M255.7 164.3h.6h-.2v.6l-.1-.6zM255.7 164v.3M256.1 163.8l-.3 .2M256.1 163.8l.2 .5"/>
<path d="M262.4 164.3h.6h-.2v.6h-.2v-.6zM262.4 164v.3M262.6 163.8h.4v.5M262.7 163.8l-.3 .2M269.5 164.3h.6h-.2v.6l-.2-.6zM269.5 164.3l.1-.5h.3l.2 .5M277 164.3h.6h-.2v.6l-.2-.6zM277 164.3l.1-.5h.3l.2 .5M284.9 164.3h.7h-.3v.6h-.2v-.6zM285.1 163.8h.2M285.1 163.8l-.2 .5M285.3 163.8l.2 .2"/>
<path d="M285.6 164v.3M293.3 164.3h.6h-.1v.6h-.2v-.6zM293.3 164v.3M293.4 164l.5-.2v.5M302.2 164.3h.7h-.3v.6h-.1v-.6zM302.2 164v.3M302.5 163.8h.1M302.5 163.8l-.2 .2M302.6 163.8l.2 .2M302.9 164v.3M311.7 164v.3M311.9 164.3h-9.3v.6h-.1v-.6h-8.7v.6h-.2v-.6h-8.3v.6h-.2v-.6h-7.7v.6l-.2-.6-7.3 .1v.5l-.2-.5h-6.9v.5h-.2v-.5h-6.5v.5l-.1-.5h-6.2v.5l-.1-.5h-5.9v.5l-.1-.5h-5.4v.5l-.2-.5h-5.2v.5l-.1-.5h-4.8v.5h-.2v-.5h-4.6v.5l-.1-.5h-4.3v.5l-.2-.5h-4v.5l-.2-.5h-3.8v.5l-.2-.5h-3.6v.5l-.1-.5h-3.4v.5h-.2v-.5h-3.1v.5l-.2-.5h-3v.5h-.1v-.5h-2.8v.5h-.2v-.5h-2.7v.5l-.1-.5h-2.6v.5l-.1-.5h-2.3v.5l-.2-.5h-1.9v1"/>
<path d="M311.9 164.3l.1 1.1h-100.9M311.9 164.3h-.2h.6h-.3l.1 .6M311.9 164.3v.6h.2M311.9 163.8h.2M311.9 163.8l-.2 .2M312 165.4h2.3v.3M312 165.4l53.5 7.5 .2 .1v2.4h-3.9l-3.1-.4-40.3-5.7a6.8 6.8 0 0 0-5.6 2.3h-1.8a3.7 3.7 0 0 0-2.9-1.4l-85.7 .5M312 165.4l-3.9 .2M312.1 163.8l.2 .5h.3v.6h1v-.6l.5 .1 .2 .4M312.1 164.3v.6M312.6 164.1v.2zM312.6 164.3v.6"/>
<path d="M313.6 164.3v-.2l.5 .2 .2 .4M314.3 164.6v.8M328.4 167.7v1.9a1.57 1.57 0 0 0 1.4 1.3"/>
<circle cx="131.8" cy="64.4" r=".98"/>
<circle cx="143.5" cy="68.7" r=".98"/>
<circle cx="321.5" cy="92.5" r="1.24"/>
<circle cx="327.5" cy="90.8" r="1.26"/>
<circle cx="333.6" cy="89.1" r="1.26"/>
<circle cx="339.7" cy="87.4" r="1.24"/>
<circle cx="345.7" cy="85.7" r="1.23"/>
<circle cx="351.8" cy="84" r="1.24"/>
<circle cx="357.8" cy="82.3" r="1.25"/>
</g>
<g fill="#000">
<circle cx="193.7" cy="79.5" r=".25"/>
<circle cx="200" cy="79.6" r=".25"/>
<circle cx="200.2" cy="79.6" r=".25"/>
<circle cx="357.7" cy="78.3" r=".25"/>
<circle cx="196.4" cy="93.8" r=".25"/>
<circle cx="196.7" cy="89.8" r=".25"/>
<circle cx="197" cy="93.8" r=".25"/>
<circle cx="197" cy="90" r=".25"/>
<circle cx="199.6" cy="93.8" r=".25"/>
<circle cx="199.6" cy="91.9" r=".25"/>
<circle cx="199.8" cy="91.9" r=".25"/>
<circle cx="202.9" cy="93.7" r=".25"/>
<circle cx="203.5" cy="93.7" r=".25"/>
<circle cx="206.4" cy="93.7" r=".25"/>
<circle cx="210.2" cy="93.6" r=".25"/>
<circle cx="210.8" cy="93.6" r=".25"/>
<circle cx="214.2" cy="93.6" r=".25"/>
<circle cx="214.8" cy="93.6" r=".25"/>
<circle cx="218.4" cy="93.6" r=".25"/>
<circle cx="219" cy="93.6" r=".25"/>
<circle cx="222.8" cy="93.5" r=".25"/>
<circle cx="223.5" cy="93.5" r=".25"/>
<circle cx="227.5" cy="93.5" r=".25"/>
<circle cx="228.2" cy="93.5" r=".25"/>
<circle cx="233.2" cy="93.4" r=".25"/>
<circle cx="237.9" cy="93.4" r=".25"/>
<circle cx="238.5" cy="93.4" r=".25"/>
<circle cx="243.5" cy="93.3" r=".25"/>
<circle cx="244.1" cy="93.3" r=".25"/>
<circle cx="249.4" cy="93.3" r=".25"/>
<circle cx="250.1" cy="93.3" r=".25"/>
<circle cx="255.7" cy="93.2" r=".25"/>
<circle cx="256.3" cy="93.2" r=".25"/>
<circle cx="262.4" cy="93.1" r=".25"/>
<circle cx="263" cy="93.1" r=".25"/>
<circle cx="269.5" cy="93.1" r=".25"/>
<circle cx="270.1" cy="93.1" r=".25"/>
<circle cx="277" cy="93" r=".25"/>
<circle cx="277.6" cy="92.9" r=".25"/>
<circle cx="284.9" cy="92.9" r=".25"/>
<circle cx="285.6" cy="92.9" r=".25"/>
<circle cx="293.3" cy="92.8" r=".25"/>
<circle cx="293.9" cy="92.8" r=".25"/>
<circle cx="302.2" cy="92.8" r=".25"/>
<circle cx="311.7" cy="92.6" r=".25"/>
<circle cx="312.3" cy="80.6" r=".25"/>
<circle cx="312.3" cy="92.6" r=".25"/>
<circle cx="314.3" cy="80.7" r=".25"/>
<circle cx="308.1" cy="170.2" r=".25"/>
<circle cx="310.8" cy="171.4" r=".25"/>
<circle cx="311.4" cy="171.7" r=".25"/>
<circle cx="314.3" cy="165.7" r=".25"/>
</g>
<!-- layer: Smart Centers -->
<path d="M130.9 64.4h1.8M131.8 63.5v1.8M142.6 68.7h1.8M143.5 67.8v1.8" fill="none" stroke="#000" stroke-width=".3"/>
<!-- layer: FD_Dimensions -->
<path d="M74.1 28v112.1M77.7 30.1h284.3M365.5 28v52.4M51.1 41.1h51.7M53.1 44.6v94.1M208.8 111v44.6M51.1 142.2h20.9M74.7 145.1v10.5M78.2 153.5h127.1M74.7 171.2v24.8M365.3 175v21M78.2 193.9h283.6" fill="none" stroke="#000" stroke-width=".3"/>
<path d="M74.1 30.1l3.6-.7v1.3zM362 29.4l3.5 .7-3.5 .6zM53.1 41.1l.6 3.5h-1.1zM52.6 138.7h1.1l-.6 3.5zM74.7 153.5l3.5-.6v1.1zM205.3 152.9l3.5 .6-3.5 .5zM74.7 193.9l3.5-.6v1.2zM361.8 193.3l3.5 .6-3.5 .6z" fill="#000"/>
<text font-size="6.9" x="232.7" y="244.1">Guitarra Eléctrica Ibanez XP</text>
<text font-size="6.2" x="296.3" y="282.8">1/2</text>
<g font-size="4.8">
<text x="212.3" y="28.6">582.73</text>
<text x="51.7" y="99.1" transform="rotate(-90 51.7 99.1)">202.26</text>
<text x="134.3" y="152">268.09</text>
<text x="212.6" y="192.5">581.14</text>
<text x="235.5" y="250.8">PLANO DE DISEÑO PERSONALIZADO</text>
<text x="319.3" y="281.6">IBNX12AZ02</text>
</g>
<g font-size="3.6">
<text x="370.7" y="267.9">controla tu diseño</text>
<text x="373.1" y="272">desata el ruido</text>
</g>
<g font-size="3.5">
<text x="263.1" y="260.6">Ramon Tellez</text>
<text x="251.8" y="268.6">3578945612</text>
<text x="266.4" y="284.6">13/07/2026</text>
</g>
<g font-size="3.4">
<text x="39.1" y="8.8">1</text>
<text x="89" y="8.8">2</text>
<text x="139" y="8.7">3</text>
<text x="189" y="8.8">4</text>
<text x="239" y="8.7">5</text>
<text x="289.1" y="8.7">6</text>
<text x="339" y="8.7">7</text>
<text x="389" y="8.7">8</text>
<text x="16.3" y="30.2">A</text>
<text x="411.4" y="30.2">A</text>
<text x="16.3" y="78">B</text>
<text x="411.4" y="78">B</text>
<text x="16.3" y="125.8">C</text>
<text x="411.2" y="125.8">C</text>
<text x="16.3" y="173.7">D</text>
<text x="411.2" y="173.7">D</text>
<text x="16.3" y="221.5">E</text>
<text x="411.4" y="221.5">E</text>
<text x="193" y="260.6">NOMBRE CLIENTE</text>
<text x="230" y="260.7">Fulano Gomez</text>
<text x="290.3" y="260.5">MATERIAL</text>
<text x="311.3" y="260.5">Fresno Americano</text>
<text x="16.4" y="269.4">F</text>
<text x="193" y="268.6">TELEFONO</text>
<text x="230" y="268.6">3158888801</text>
<text x="290.3" y="268.6">COLOR</text>
<text x="311.3" y="268.8">Azúl</text>
<text x="411.4" y="269.4">F</text>
<text x="315.3" y="275.5">REF:</text>
<text x="193" y="276.6">CORREO</text>
<text x="230" y="276.7">fulanito23@gjpbarreto0411@gmail.comTAMAÑO:</text>
<text x="250.1" y="276.7">mail.com</text>
<text x="193" y="284.6">FECHA COTIZA</text>
<text x="216" y="284.6">CION</text>
<text x="230" y="284.7">11/07/2026</text>
<text x="39.1" y="290.8">1</text>
<text x="89" y="290.8">2</text>
<text x="139" y="290.8">3</text>
<text x="189" y="290.8">4</text>
<text x="239" y="290.8">5</text>
<text x="289.1" y="290.8">6</text>
<text x="339" y="290.8">7</text>
<text x="389" y="290.8">8</text>
</g>
</svg>
